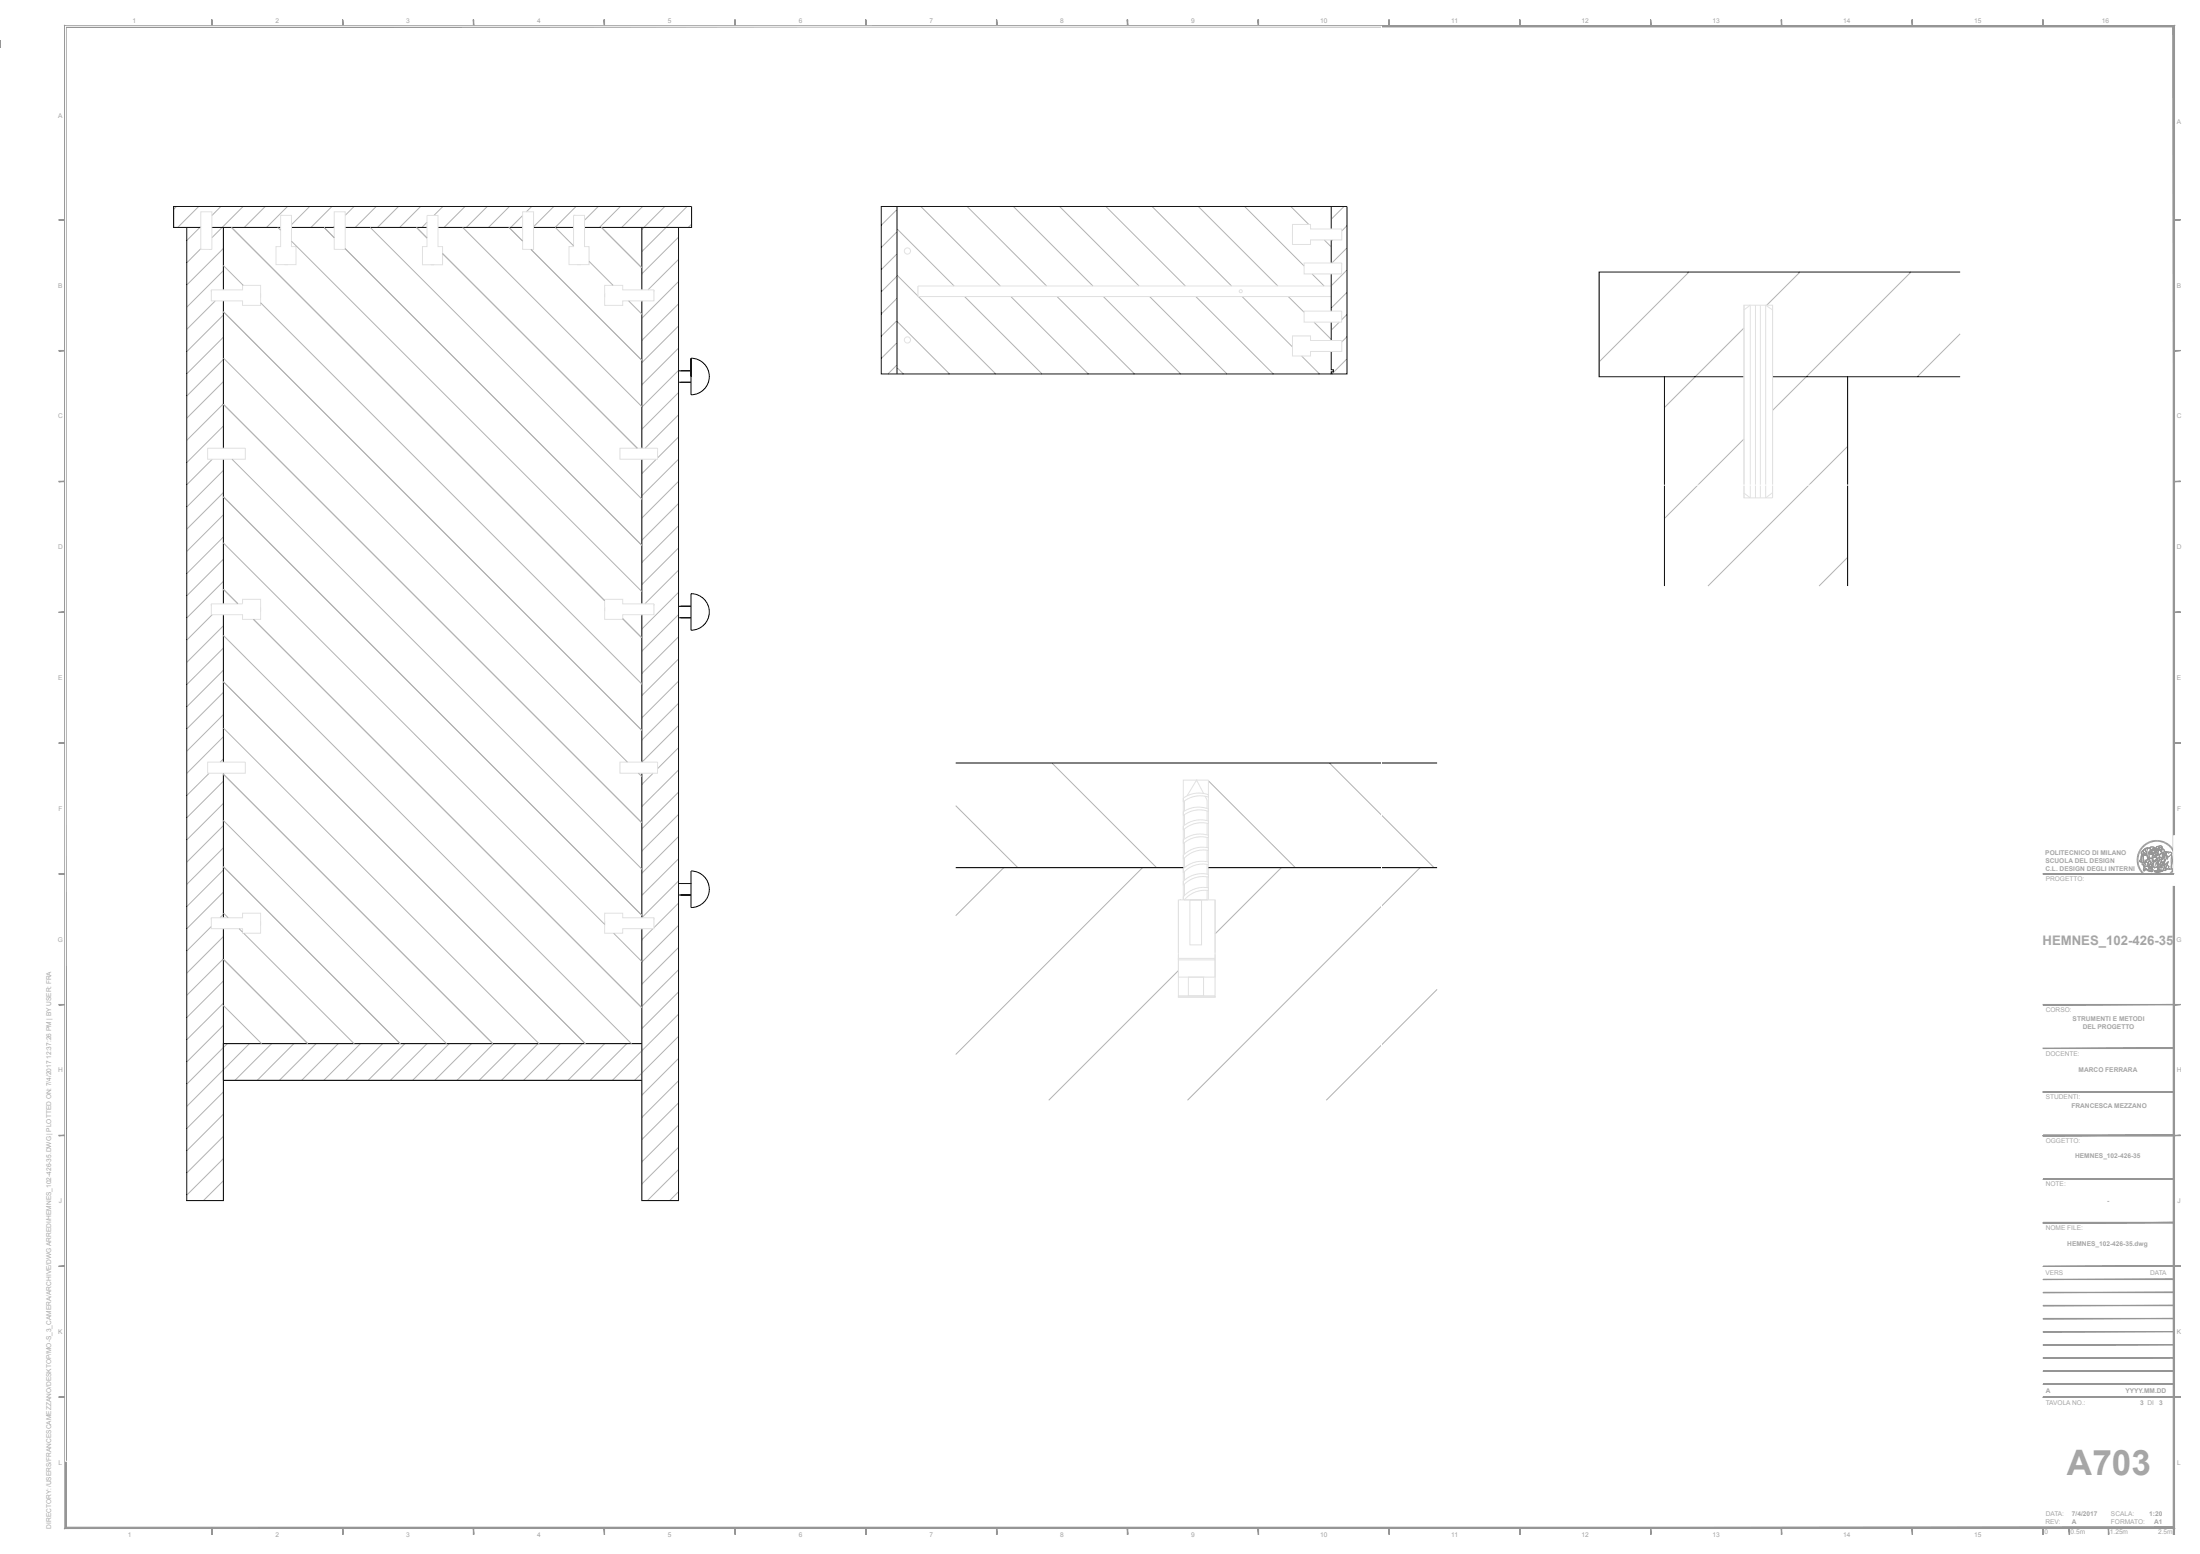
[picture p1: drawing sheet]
<svg xmlns="http://www.w3.org/2000/svg" width="841mm" height="594mm" viewBox="0 0 841 594" stroke-linecap="round" stroke-linejoin="round" font-family="sans-serif">
<g fill="none" stroke="#b2b2b2" stroke-width=".38">
<path d="M67.4 78.9l-1 1.1M76 78.9l-8 8M84.4 78.9l-3.4 3.5M92.9 78.9l-11.9 12M101.4 78.9l-8 8M109.9 78.9l-8 8M118.4 78.9l-7 7M126.9 78.9l-8 8M135.3 78.9l-3.3 3.4M143.8 78.9l-8 8M152.3 78.9l-8 8M160.8 78.9l-8 8"/>
<path d="M169.3 78.9l-3.4 3.5M177.8 78.9l-8 8M186.3 78.9l-8 8M194.7 78.9l-8 8M203.2 78.9l-2 2.1M211.7 78.9l-7.7 7.8M220.2 78.9l-8 8 7.1 7.1M228.7 78.9l-5.3 5.3M237.2 78.9l-8 8M245.7 78.9l-8 8M254.1 78.9l-8.7 8.8M262.6 78.9l-17.2 17.3"/>
<path d="M352 78.9l30.4 30.4M369.7 78.9l30.4 30.4M387.4 78.9l30.4 30.4M405.1 78.9l30.3 30.4M422.7 78.9l30.4 30.4M440.4 78.9l30.4 30.4M458.1 78.9l30.4 30.4M475.8 78.9l22.7 22.8M493.4 78.9l6.9 6.9M513.8 78.9l-4.9 4.9M76.8 86.6l-5.4 5.4M76.8 95.1l-5.4 5.4"/>
<path d="M85.4 95l-14 13.9M88.5 86.9l142.6 142.7M106.2 86.9l1.1 1.1M111.4 92.2l134 133.9M123.9 86.9l3.9 4M127.8 86.5l-.5 .4M131.9 95l113.5 113.5M141.5 86.9l103.9 103.9M159.2 86.9l4 4.1M163.2 84.9l-1.9 2M169.2 96.9l74.4 74.4M176.9 86.9l68.5 68.5"/>
<path d="M194.6 86.9l5.2 5.2M199.8 82.4l-4.6 4.5M203 95.4l42.4 42.3M225.2 99.9l9.2 9.2M229.9 86.9l15.5 15.5M259.4 90.7l-14 14M259.4 99.2l-11.7 11.6M264.4 85.7l-1.3 1.2M342.9 80.1l-6 6M342.9 88.6l-6 6M342.9 97l-6 6.1M342.9 87.5l21.9 21.8"/>
<path d="M506.2 91.7l2.7 2.7M509.5 91.7l-.6 .6M514.9 86.3l-2 2M514.9 94.8l-5.8 5.7M82.3 115l-10.9 10.9M85.4 103.4l-14 14.1M85.4 119.1l160 160.1M85.4 101.5l7.6 7.6M99.6 115.7l145.8 145.8M240.3 115l5.1 5.1M259.4 107.6l-14 14M259.4 116.1l-14 14"/>
<path d="M342.9 105.6l-6 5.9M342.9 114l-6 6M342.9 105.2l37.8 37.7M368.7 113.3l29.7 29.6M386.4 113.3l29.6 29.6M404.1 113.3l29.6 29.6M421.8 113.3l29.6 29.6M439.5 113.3l29.6 29.6M457.1 113.3l29.7 29.6M474.8 113.3l19.3 19.3M492.5 113.3l6 6.1M501.6 104.7l4.6 4.6"/>
<path d="M514.9 103.2l-6 6M514.9 111.7l-6 6.1M85.4 120.4l-14 14M85.4 128.9l-14 14M85.4 137.4l-14 14M85.4 136.8l154.5 154.5M259.4 124.6l-14 14M259.4 133.1l-14 14M342.9 122.5l-6 6M342.9 131l-6 6M342.9 139.5l-3.5 3.4M342.9 122.8l20.1 20.1"/>
<path d="M497.5 136.1l6.9 6.8M502.3 123.1l6.6 6.6M509.3 134.3l-.4 .4M512 123.1l-3.1 3.1M514.9 120.2l-2 2M514.9 128.7l-2 2M514.9 137.2l-5.8 5.7M85.4 145.9l-14 14M85.4 154.4l-14 13.9M85.4 154.5l160 160M259.4 141.6l-14 14M259.4 150.1l-14 14"/>
<path d="M259.4 158.6l-12.8 12.7M342.9 140.5l2.4 2.4M81.2 175.5l-9.8 9.8M85.4 171.3h.1M85.4 162.8l-14 14M85.4 179.8l-14 14M88.7 175.5l156.7 156.7M250.9 175.5l-5.5 5.5M259.4 167l-8.1 8.1M259.4 175.5l-14 14M85.4 188.3l-14 14M85.4 196.8l-14 14"/>
<path d="M85.4 189.9l160 160M259.4 184l-14 14M259.4 192.5l-14 14M85.4 205.3l-14 14M85.4 213.8l-14 14M85.4 207.5l145.7 145.8M259.4 201l-14 14M259.4 209.4l-14 14.1M259.4 218l-12.9 12.8M81.1 235l-9.7 9.7M85.4 222.2l-14 14M85.4 230.7l-.1 .1"/>
<path d="M85.4 239.2l-14 14M85.4 225.2l5.5 5.6M96.9 236.7l148.5 148.5M238 236.5l7.4 7.3M259.4 226.4l-14 14M259.4 234.9l-14 14M85.4 247.7l-14 14M85.4 256.2l-14 14M85.4 242.9l156 156M259.4 243.4l-14 14M259.4 251.9l-14 14M85.4 264.6l-14 14.1"/>
<path d="M85.4 273.2l-14 14M85.4 278.3l120.6 120.6M85.4 260.6l138.3 138.3M259.4 260.4l-14 14M259.4 268.8l-14 14.1M259.4 277.3l-14 14M80 295.6l-8.6 8.5M85.4 281.6l-14 14M85.4 290.1l-1.2 1.2M85.4 298.6l-14 14M85.4 295.9l103 103M244.1 295.6l1.3 1.2"/>
<path d="M249.7 295.6l-4.3 4.2M259.4 285.8l-8.1 8.1M259.4 294.3l-14 14M85.4 307.1l-14 14M85.4 315.6l-14 14M85.4 313.6l85.3 85.3M259.4 302.8l-14 14M259.4 311.3l-14 14M259.4 319.8l-14 14M85.4 324.1l-14 14M85.4 332.5l-14 14.1M85.4 331.3l67.6 67.6"/>
<path d="M259.4 328.3l-14 13.9M259.4 336.7l-14 14.1M383.7 331.7l-18.4 18.3M436.8 331.7l-71.5 71.4M489.8 331.7l-25.3 25.3M542.8 331.7l-88.9 88.9M80.8 354.1l-9.4 9.4M85.4 341l-14 14M85.4 349.5l-1.3 1.3M85.4 358l-14 14M85.4 349l1.8 1.8M91.4 355l1.3 1.3"/>
<path d="M93.1 356.7l42.2 42.2M234.6 356.7l10.8 10.9M249.6 355l-4.2 4.2M259.4 345.2l-9.4 9.4M259.4 353.7l-14 14M85.4 366.5l-14 14M85.4 375l-14 14M85.4 366.7l32.3 32.2M259.4 362.2l-14 14M259.4 370.7l-14 14M259.4 379.2l-14 14M450.5 371l-49.6 49.6"/>
<path d="M549.4 378.2l-42.4 42.4M85.4 383.5l-14 13.9M85.4 391.9l-14 14.1M85.4 384.3l14.6 14.6M86.9 398.9l-15.5 15.5M95.3 398.9l-23.9 24M103.8 398.9l-14 14M112.3 398.9l-14 14M120.8 398.9l-14 14M129.3 398.9l-14 14M137.8 398.9l-14 14M146.3 398.9l-14 14"/>
<path d="M154.8 398.9l-14 14M163.2 398.9l-14 14M171.7 398.9l-14 14M180.2 398.9l-14 14M188.7 398.9l-14 14M197.2 398.9l-14 14M205.7 398.9l-14 14M214.2 398.9l-14 14M222.6 398.9l-14 14M231.1 398.9l-14 14M239.6 398.9l-14 14M259.4 387.7l-25.3 25.2"/>
<path d="M259.4 396.1l-16.8 16.8M85.4 417.4l-14 14M259.4 404.6l-14 14M259.4 413.1l-14 14M85.4 425.9l-14 14M85.4 434.4l-14 14M259.4 421.6l-14 14M259.4 430.1l-14 14M259.4 438.6l-14 14M85.4 442.9l-14 13.9M85.4 451.3l-7.6 7.6M259.4 447.1l-11.9 11.8"/>
<path d="M259.4 455.5l-3.4 3.4"/>
</g>
<g fill="none" stroke="#000" stroke-width=".38">
<path d="M342.9 78.9h-6v64h6M508.9 78.9v8.6M71.4 86.9v372h14v-103.9M76.8 86.9h-10.4v-8h198v8h-41M81 86.9h26.3M85.4 86.9v23.9M111.4 86.9h16.4M132 86.9h31.2M167.4 86.9h32.4M204 86.9h15.3M245.4 86.9v23.9M259.4 86.9v372h-14v-103.9"/>
<path d="M508.9 91.7v8.8M85.4 115v56.3M245.4 115v56.3M508.9 104.7v14.2M264.2 136.9a7 7 0 0 1 7 7 7 7 0 0 1-7 7v-14v7M508.9 134.3v7h.8v.8h-.8v.8h6v-64h-172v64M508.9 123.1v7.1M259.4 141.8h4.8M259.4 146.1h4.8M342.9 142.9h166M85.4 175.5v55.3M245.4 175.5v55.3"/>
<path d="M85.4 235v56.3M245.4 235v56.3M259.4 231.8h4.8M259.4 236.1h4.8M264.2 226.9a7 7 0 0 1 7 7 7 7 0 0 1-7 7zM85.4 295.6v55.2M245.4 295.6v55.2M259.4 337.7h4.8M264.2 332.9a7 7 0 0 1 7 7 7 7 0 0 1-7 7zM259.4 342.1h4.8M245.4 398.9h-160v14h160"/>
</g>
<g fill="none" stroke="#e1e1e1" stroke-width=".38">
<path d="M76.8 81h4.2v14.4l-4.2-.1zM107.3 82.3h4.1v12h1.8v6.9h-4.5M107.3 82.3v12h-1.8v6.9h4.5M107.3 82.3h.7M127.8 81h4.2v14.4l-4.2-.1zM163.2 82.4h4.2v11.9h1.8v6.9h-4.6M163.2 82.4v11.9h-1.7v6.9h4.5M163.2 82.4h.8M199.8 81h4.2v14.4l-4.2-.1zM219.3 82.3h4.1v12h1.8v6.9h-4.6M219.3 82.3v12h-1.8v6.9h4.5M219.3 82.3h.7"/>
<path d="M512.9 87.5v4.2h-11.9v1.8h-6.9v-4.6M512.9 87.5h-11.9v-1.7h-6.9v4.5M512.9 87.5v.7M80.8 110.8v4.2h11.9v1.7h6.9v-4.5M80.8 110.8h11.9v-1.7h6.9v4.5M80.8 110.8v.7M250 110.8v4.2h-12v1.7h-6.9v-4.5M250 110.8h-12v-1.7h-6.9v4.5M250 110.8v.7M498.5 100.5h14.4v4.2h-14.4zM498.5 118.9h14.4v4.2h-14.4zM508.9 109.3h-158v4h158"/>
<path d="M512.9 130.2v4.1h-11.9v1.8h-6.9v-4.5M512.9 130.2h-11.9v-1.8h-6.9v4.5M512.9 130.2v.7M79.4 171.3h14.4v4.2h-14.4zM237 171.3h14.4l-.1 4.2h-14.3zM80.8 230.8v4.2h11.9v1.7h6.9v-4.5M80.8 230.8h11.9v-1.7h6.9v4.5M80.8 230.8v.7M250 230.8v4.2h-12v1.7h-6.9v-4.5M250 230.8h-12v-1.7h-6.9v4.5M250 230.8v.7M79.4 291.3h14.4v4.3h-14.4z"/>
<path d="M237 291.3h14.4l-.1 4.3h-14.3zM452.8 306.1v3.9M452.8 311.3v4.1M452.8 316.8v3.8M460.1 303.3l-2.7-5.1-3.6 5.9M460.7 304.3l.7 1.5v3.2M461.4 309.9v3.8M461.4 314.6v4.5M461.9 303.8a10.2 10.2 0 0 0-9.6 1.3M461.9 309.2a10.2 10.2 0 0 0-9.6 1.1M461.9 314.8a10.2 10.2 0 0 0-9.6 2.5M461.9 304.7a10.2 10.2 0 0 0-9.6 1.8"/>
<path d="M461.9 310.1a10.2 10.2 0 0 0-9.6 1.6M462 313.8a10.2 10.2 0 0 0-9.6 2M462 319.3a10.2 10.2 0 0 0-9.6 1.7M452.8 322v4.4M452.8 327.9v3.7M452.8 333.1v3.3M452.8 337.9v4.3M461.4 320.1v3.9M461.4 324.9v4.5M461.4 330.3v3.8M461.4 335.1v4.2M461.9 325.1a10.2 10.2 0 0 0-9.6 3.3"/>
<path d="M461.9 320.2a10.2 10.2 0 0 0-9.6 2.3M461.9 330.5a10.2 10.2 0 0 0-9.6 3.1M461.9 335.2a10.2 10.2 0 0 0-9.6 3.2M462 339.4a10.2 10.2 0 0 0-9.7 3.4M462 324.1a10.2 10.2 0 0 0-9.6 2.8M462 329.5a10.2 10.2 0 0 0-9.6 2.6M462 334.3a10.2 10.2 0 0 0-9.6 2.5M80.8 350.8v4.2h11.9v1.7h6.9v-4.5M80.8 350.8h11.9v-1.7h6.9v4.5M80.8 350.8v.7M250 350.8v4.2h-12v1.7h-6.9v-4.5M250 350.8h-12v-1.7h-6.9v4.5"/>
<path d="M250 350.8v.7M454.9 344h4.4v17.2h-4.4zM461.4 340.3v3.7l-8.6-.2M462 340.4a10.2 10.2 0 0 0-9.3 3.6M450.5 364.2v-20.2h14v20.2M450.5 364.8v8.7h14v-8.7M450.5 366.3h14v.6h-14zM454.3 373.5h5.8v7.1h-5.8zM450.5 380.6h14v.5h-14z"/>
<circle cx="346.9" cy="95.9" r="1.19"/>
<circle cx="474.3" cy="111.3" r=".59"/>
<circle cx="346.9" cy="129.9" r="1.19"/>
</g>
<g fill="none" stroke="#e1e1e1" stroke-width=".38">
<path d="M666.7 116.6h10.9v73.7h-10.9zM666.7 118.5l2.4-1.9v73.7l-2.4-1.8M666.7 116.6v73.7M671.1 116.6v73.7M672.9 116.6v73.7M677.6 116.6v73.7M677.6 118.5l-2.6-1.9v73.7l2.6-2M452.3 305.1v1.4M452.3 310.3v1.4M452.3 315.7v1.5M452.3 321v1.4M452.3 326.8v1.6"/>
<path d="M452.3 332v1.6M452.3 336.8v1.6M450.5 344v37.1h14v-37.1M452.3 342.8v1.2v-45.8h9.6v45.8"/>
</g>
<path d="M645.6 104l-34.3 34.3M688.1 104l-12.7 12.6M730.5 104l-52.9 52.9M666.7 125.4l-30.4 30.4M749.3 127.6l-16.4 16.4M666.7 167.8l-30.4 30.4M706.3 170.6l-53.4 53.4M706.3 213l-10.9 11M402.1 291.7l40 40M461.9 298.5l33.3 33.2M508.2 291.7l40 40M365.3 308l23.8 23.7" fill="none" stroke="#b2b2b2" stroke-width=".38"/>
<path d="M749.3 104h-138v40h55.4M636.3 144v80M677.6 144h71.7M706.3 144v80M365.3 291.7h184.1M365.3 331.7h87M461.9 331.7h87.5" fill="none" stroke="#000" stroke-width=".38"/>
<g fill="#959595" stroke="#959595" stroke-width=".38">
<path d="M831 484.1l2.5-.2zM831 483.9h2.5z"/>
<path d="M831 534.1l2.5-.2zM831 533.9h2.5z"/>
<path d="M430.9 7.6l.2 2.5v-2.5zM430.9 7.6l.2 2.5h-.2z"/>
<path d="M25.3 583.8l-.5 .5 806-.5zM24.8 584.3l806-.5 .5 .5z"/>
<path d="M830.8 10.3v573.5l.5 .5zM830.8 10.3l.5-.5v574.5z"/>
<path d="M25.3 10.3h805.5l.5-.5zM24.8 9.8h806.5l-806 .5z"/>
<path d="M24.8 9.8l.5 574v-573.5zM24.8 9.8l.5 574-.5 .5z"/>
<path d="M380.9 7.6l.2 2.5v-2.5zM380.9 7.6l.2 2.5h-.2z"/>
<path d="M480.9 7.6l.2 2.5v-2.5zM480.9 7.6l.2 2.5h-.2z"/>
<path d="M531 7.6l.1 2.5zM531 7.6l.1 2.5z"/>
<path d="M580.9 7.6l.2 2.5zM580.9 7.6l.2 2.5z"/>
<path d="M630.9 7.6l.2 2.5zM630.9 7.6l.2 2.5z"/>
<path d="M680.9 7.6l.2 2.5zM680.9 7.6l.2 2.5z"/>
<path d="M730.9 7.6l.2 2.5zM730.9 7.6l.2 2.5z"/>
<path d="M780.9 7.6l.2 2.5zM780.9 7.6l.2 2.5z"/>
<path d="M22.5 284.1l2.5-.1zM22.5 284h2.5z"/>
<path d="M22.5 234.1l2.5-.1zM22.5 234h2.5z"/>
<path d="M22.5 184.1l2.5-.1zM22.5 184h2.5z"/>
<path d="M22.5 134.1l2.5-.1zM22.5 134h2.5z"/>
<path d="M22.5 84.1l2.5-.1zM22.5 84h2.5z"/>
<path d="M22.5 384.1l2.5-.2zM22.5 383.9h2.5z"/>
<path d="M22.5 434.1l2.5-.2zM22.5 433.9h2.5z"/>
<path d="M22.5 484.1l2.5-.2zM22.5 483.9h2.5z"/>
<path d="M22.5 534.1l2.5-.2zM22.5 533.9h2.5z"/>
<path d="M22.5 334.1l2.5-.2zM22.5 333.9h2.5z"/>
<path d="M330.9 7.6l.2 2.5zM330.9 7.6l.2 2.5z"/>
<path d="M280.9 7.6l.2 2.5zM280.9 7.6l.2 2.5z"/>
<path d="M230.9 7.6l.2 2.5zM230.9 7.6l.2 2.5z"/>
<path d="M180.9 7.6l.2 2.5zM180.9 7.6l.2 2.5z"/>
<path d="M130.9 7.6l.2 2.5zM130.9 7.6l.2 2.5z"/>
<path d="M80.9 7.6l.2 2.5zM80.9 7.6l.2 2.5z"/>
<path d="M0 15.6l.1 2.5zM0 15.6l.1 2.5z"/>
<path d="M716.5 583.9h60zM716.5 584.1l60-.2z"/>
<path d="M831 284.1l2.5-.1zM831 284h2.5z"/>
<path d="M831 234.1l2.5-.1zM831 234h2.5z"/>
<path d="M831 184.1l2.5-.1zM831 184h2.5z"/>
<path d="M831 134.1l2.5-.1zM831 134h2.5z"/>
<path d="M831 84.1l2.5-.1zM831 84h2.5z"/>
<path d="M831 384.1l2.5-.2zM831 383.9h2.5z"/>
<path d="M831 434.1l2.5-.2zM831 433.9h2.5z"/>
<path d="M831 484.1l2.5-.2zM831 483.9h2.5z"/>
<path d="M831 534.1l2.5-.2zM831 533.9h2.5z"/>
<path d="M831 334.1l2.5-.2zM831 333.9h2.5z"/>
<path d="M430.9 584l.2 2.5v-2.5zM430.9 584l.2 2.5h-.2z"/>
<path d="M380.9 584l.2 2.5v-2.5zM380.9 584l.2 2.5h-.2z"/>
<path d="M480.9 584l.2 2.5v-2.5zM480.9 584l.2 2.5h-.2z"/>
<path d="M531 584l.1 2.5zM531 584l.1 2.5z"/>
<path d="M580.9 584l.2 2.5zM580.9 584l.2 2.5z"/>
<path d="M630.9 584l.2 2.5zM630.9 584l.2 2.5z"/>
<path d="M680.9 584l.2 2.5zM680.9 584l.2 2.5z"/>
<path d="M730.9 584l.2 2.5zM730.9 584l.2 2.5z"/>
<path d="M330.9 584l.2 2.5zM330.9 584l.2 2.5z"/>
<path d="M280.9 584l.2 2.5zM280.9 584l.2 2.5z"/>
<path d="M230.9 584l.2 2.5zM230.9 584l.2 2.5z"/>
<path d="M180.9 584l.2 2.5zM180.9 584l.2 2.5z"/>
<path d="M130.9 584l.2 2.5zM130.9 584l.2 2.5z"/>
<path d="M80.9 584l.2 2.5zM80.9 584l.2 2.5z"/>
<path d="M780.9 584l.2 2.5zM780.9 584l.2 2.5z"/>
</g>
<g fill="none" stroke="#959595" stroke-width=".38">
<path d="M816.8 328.7h.7M816.8 328.4h.7M816.8 328l.7 .1M816.9 327.6l.6 .1M816.9 327.3l.7 .1M817 326.9l.7 .2M817.1 326.6l.7 .2M817.2 326.2l.6 .3M817.3 325.9l.7 .3M817.5 325.6l.6 .3M817.5 329l-.7 .1M817.5 329.4h-.7"/>
<path d="M817.5 329.7l-.6 .1M817.6 330l-.7 .1M817.6 325.3l.6 .3M817.6 330.3l-.6 .2M817.7 330.6l-.6 .2M817.8 324.9l.6 .4M817.8 330.9l-.6 .3M817.9 331.2l-.6 .3M818 324.6l.6 .4M818.1 331.5l-.7 .3M818.2 324.3l.5 .4M818.2 331.8l-.6 .4"/>
<path d="M818.4 332.1l-.6 .4M818.4 324l.5 .5M818.5 332.4l-.6 .4M818.6 323.8l.5 .4M818.7 332.7l-.6 .4M818.9 323.5l.4 .5M818.9 332.9l-.5 .5M819.1 323.3l.5 .4M819.1 333.2l-.5 .5M819.3 333.4l-.5 .5M819.4 323l.4 .5M819.5 333.7l-.4 .5"/>
<path d="M819.6 322.8l.4 .5M819.7 333.9l-.4 .5M819.9 322.6l.4 .5M820 334.1l-.4 .6M820.2 322.3l.4 .6M820.3 334.3l-.4 .6M820.5 322.2l.3 .6M820.6 334.5l-.4 .6M820.8 322l.3 .6M820.8 334.7l-.3 .6M821.1 334.8l-.3 .6M821.1 321.8l.3 .6"/>
<path d="M821.4 335l-.3 .6M821.4 321.7l.3 .6M821.7 335.1l-.3 .7M821.8 321.5l.2 .7M822 335.3l-.3 .6M822.1 321.4l.2 .7M822.3 335.4l-.2 .6M822.5 321.3l.1 .7M822.6 335.5l-.2 .6M822.8 328.1l.6-.5 .6 .1a.58 .58 0 0 1 .5 .9l-.4 .1a.68 .68 0 0 1-.9 .3 .68 .68 0 0 1-.4-.8zM822.8 321.2l.2 .7M822.9 335.6l-.1 .6"/>
<path d="M823.2 321.2l.1 .6M823.2 335.6l-.1 .7M823.3 329l.6 .4 .4-.6a.45 .45 0 0 0 .4-.5 .45 .45 0 0 0-.4-.4l-1-.2-.5 .7-.2-.1 .5-1.3 1.3 .2 .5-.4v-.3l.6 .1 .2 1-.3 .6 .2 .5-1 1.3h-.3l.5 .2-.1 .4 .3-.3-.3 1.1-1.1 .3-.8-.8 .5-1.6M823.5 321.1l.1 .7M823.6 335.6l-.1 .7M823.6 332.9l2-.5 1.2 .3-2.1 .6zM823.9 321.1v.7M823.9 335.7l-.1 .7M824.2 335.7v.7M824.2 321.1v.7M824.5 335.7v.7M824.6 321.1v.7"/>
<path d="M824.7 333.3l2.1-.6v.3l-2.1 .6zM824.8 335.7l.1 .7M825 321.1l-.1 .7M825 331.5l.3-.1 .1 1.1-.3-.6-.3 .7zM825.2 335.7l.1 .7M825.3 323.5a.92 .92 0 0 1 1.2 .3 .92 .92 0 0 1-.1 1.2l-.3 .5 .3-1.2a.52 .52 0 0 0-.6-.4 .52 .52 0 0 0-.4 .6l-.2 .6-.2-.9zM825.3 321.1l-.1 .7M825.5 335.6l.1 .7M825.5 326.6l1-.4a.82 .82 0 0 1 1.1 .6 .82 .82 0 0 1-.7 1 .76 .76 0 0 1-1.2-.2zM825.6 328.6l.8-.1-1.1 2.2v.8l-.5 .6-.1-1zM825.6 324h.1a.39 .39 0 0 1 .5-.2 .39 .39 0 0 1 .2 .5l-.3 .5a.48 .48 0 0 1-.6-.2 .48 .48 0 0 1 .1-.6zM825.6 321.2l-.1 .6"/>
<path d="M825.8 335.6l.1 .6M826 321.2l-.2 .7M826.1 329.6l.8-.1-.5 1.3 .1 .8a.47 .47 0 0 1-.7 0 .47 .47 0 0 1 .1-.7zM826.1 335.5l.2 .6M826.4 326.2l1.1-.6h.8l-.7 1zM826.4 321.3l-.2 .7M826.4 335.4l.2 .7M826.5 324.3l.7 .5 .4 .8a.76 .76 0 0 1-1.3-.1zM826.7 321.4l-.2 .7M826.8 335.3l.2 .7M827 321.5l-.2 .7M827.1 327.6h.3l-.2 .5a.87 .87 0 0 1 .1 1 .87 .87 0 0 1-.8 .4l-.4 .1 .1-.6z"/>
<path d="M827.1 335.2l.2 .7M827.4 321.6l-.3 .7M827.4 335.1l.2 .6M827.5 330.6l1.2-1-.9 2.3a.44 .44 0 0 1 .2 .6 .44 .44 0 0 1-.6 .2 .44 .44 0 0 1-.2-.6zM827.7 334.9l.3 .7M827.7 321.8l-.3 .6M827.9 334.8l.4 .5M828 322l-.3 .6M828.2 334.6l.4 .6M828.3 322.1l-.3 .6M828.5 325.8l.5-.1a.72 .72 0 0 1 .8 .1 .72 .72 0 0 1 .2 .8 10.4 10.4 0 0 1 0 5.1l.3 .4h-2.5l.9-2.5-1.5 1.3a5.3 5.3 0 0 1 1.6-3.4l.2-.1-.3-.1a.86 .86 0 0 1-.6-.7 .86 .86 0 0 1 .4-.8zM828.5 334.4l.4 .6"/>
<path d="M828.6 322.3l-.3 .6M828.8 334.2l.3 .6M828.9 322.5l-.4 .6M829 334l.4 .5M829.2 322.7l-.4 .6M829.2 333.8l.5 .5M829.5 322.9l-.5 .5M829.5 333.6l.5 .4M829.7 333.4l.5 .4M829.7 323.2l-.4 .5M829.9 333.1l.5 .4M830 323.4l-.5 .5"/>
<path d="M830.1 332.8l.5 .4M830.2 323.7l-.5 .5M830.3 332.5l.5 .4M830.5 324l-.5 .4M830.5 332.3l.6 .3M830.6 332l.6 .3M830.7 324.3l-.6 .4M830.8 331.7l.6 .3M830.9 324.5l-.6 .4M830.9 331.4l.6 .3M831 331.1l.6 .3M831.1 324.9l-.6 .3"/>
<path d="M831.1 330.8l.7 .2M831.2 325.2l-.6 .3M831.2 330.5l.7 .1M831.3 330.2l.6 .1M831.3 329.8l.7 .2M831.4 325.5l-.6 .3M831.4 329.5l.7 .1M831.4 329h.7M831.4 328.6h.7M831.4 329.2h.7M831.6 325.8l-.7 .3M831.7 326.2l-.7 .2"/>
<path d="M831.8 326.5l-.7 .2M831.9 326.8l-.7 .2M831.9 327.2l-.6 .1M832 327.6h-.7M832.1 327.9l-.7 .1M832.1 328.3h-.7"/>
</g>
<path d="M824.3 329.9l.3 .1 .2-.6 .5-.2-.5 1.4v-.4z" fill="none" stroke="#959595" stroke-width=".38"/>
<g fill="none" stroke="#959595" stroke-width=".38">
<path d="M818.7 326.3l1.4 .3 .5-.3 .1 .6-1.8-.1zM818.9 326.8l-.8 2.6 .4 .1M818.9 325.4l.4-.3 .1 .8 1.2 .4-.5 .3-1.2-.1-.4-.6zM819 327l.6-.1-.3 .5-.1 2.4-.7-.3zM819.5 324.8l.5-.5 1.3-.1-.9 .2a.7 .7 0 0 0-.3 .7 .7 .7 0 0 0 .5 .6v.6l-1.2-.4zM819.5 330.8l.7 .3 .9-.1 .4 1 .2-.2 .2 .3v-.5l.2 .4-.1-.5 .4 .2-.2-.3a.56 .56 0 0 1-.6-.4 .56 .56 0 0 1 .3-.7l.4 .1 .4 1a.88 .88 0 0 1-.2 1.3 .88 .88 0 0 1-1.3-.2l-.5-.2a1.49 1.49 0 0 1-1.2-1.4zM819.5 327l1.2-.1 .6 1.1-.1 .5-1.2 .5a.51 .51 0 0 1 0 .6 .51 .51 0 0 1-.6 .2zM819.6 331.5l.5 .4a2.5 2.5 0 0 0 2.5 .6l.2-.4a.65 .65 0 0 1 .1 .9 .65 .65 0 0 1-.9 .1l-.8-.2a.99 .99 0 0 0-1.5-.4l.2 .2-.3 .2-.2-.5zM820 329l1.2-.5 .3 .2a.93 .93 0 0 1 1.1-.5 .93 .93 0 0 1 .7 1 1.06 1.06 0 0 1-1.4 1.1l.1-.2a.52 .52 0 0 0 .3-.7 .52 .52 0 0 0-.7-.3 .52 .52 0 0 0-.3 .7l-.1 .2-.7-.7-.3 .2zM820 329.6l.5-.3 .1 .2a.88 .88 0 0 1 .7 .8 .88 .88 0 0 1-.6 .9l-.9-.2-.4-.3v-.3l.6-.2zM820.3 324.5a.92 .92 0 0 1 1.1-.4 .92 .92 0 0 1 .6 1 1.71 1.71 0 0 0-.5 2.1l.2 .6 .5 .3-.4 .1-.4 .5-.7-1.8-.1-1.4-.3-.1a.5 .5 0 0 1-.3-.4 .5 .5 0 0 1 .3-.5zM820.7 326.9h-1.6a.86 .86 0 0 0-.7 1.2l-.6 1 .3 .3"/>
<path d="M821.4 329.4a.48 .48 0 0 1 .6-.2 .48 .48 0 0 1 .3 .4l-.4 .7a.56 .56 0 0 0-.3 .7 .56 .56 0 0 0 .6 .4l.2 .3-.4-.2 .1 .5-.2-.4 .1 .5-.3-.3-.2 .2-.3-.6-.1-1.2zM821.6 326l.7-.3 .3 .3-.4 .2 .2 .4-.6-.1zM821.6 325.5l.9-.4-.1 .6-1.1 .5zM821.9 324l.5-.3 1 .2a.35 .35 0 0 1 .4 .2 .35 .35 0 0 1-.2 .4 .35 .35 0 0 1-.4-.2l-.4 .3a.64 .64 0 0 1-.7 0 .64 .64 0 0 1-.2-.6zM822 324.5l.7 .2 .5-.4a.51 .51 0 0 1 .3 .6 .51 .51 0 0 1-.5 .4l-1.1-.1zM822.3 326l.9 .1-.5 .6a.4 .4 0 0 1-.4-.2 .4 .4 0 0 1 0-.5zM822.7 326l.5 .1-.2 .2a.34 .34 0 0 1-.3 .4 .34 .34 0 0 1-.4-.3 .34 .34 0 0 1 .3-.4l.2 .1-.3 .1M822.8 331l.8 .6M823.1 324.6l.2 .2M823.2 324.7l-.1 .1M823.2 329l1.2-.5-.1 .3a.5 .5 0 0 1-.3 .5 .5 .5 0 0 1-.6-.1zM823.5 324.9l.9-.2a.33 .33 0 0 1-.2 .5 .33 .33 0 0 1-.4-.3z"/>
<path d="M823.6 332.9l1.1 .4v.3l-1.1-.4zM823.6 325.6l1 .1 .4 .8-.2 .4-.3-.3 .2-.3a.48 .48 0 0 0-.5-.7 .48 .48 0 0 0-.3 .8 .44 .44 0 0 1 .1 .6 .44 .44 0 0 1-.5 .2 .44 .44 0 0 1-.3-.6zM823.9 325.6h.4l.4 .6a.74 .74 0 0 1-.8 .9zM823.9 330.1l-.3 1.6 1.1-.3M824 324.4l.7 .1 .1 .4-.9-.2zM824 328.8l.2 .1M824.1 328.9h.1M824.3 324.8l-.8 .1h.3a.35 .35 0 0 0 .2 .4 .35 .35 0 0 0 .4-.2 .35 .35 0 0 0-.1-.4l.1 .2M824.9 324.5l.1 .4M824.9 326.5l.1-1.5-.2-.3a.59 .59 0 0 1-.5-.9 .59 .59 0 0 1 1-.1l-.1 1.4 .2-.6 .2 .4 .5-.1v.7l.1-.2a.66 .66 0 0 1 .3 .8 .66 .66 0 0 1-.7 .4l-.3 .2M825.5 324.3h.3M825.7 324.3v.1"/>
<path d="M826 324.5h.2M826.1 324.5h.1M826.3 327.8h.1M826.5 327.7l-.3 .1M827.2 329.5l-1.1 .1v1a.61 .61 0 0 0-.4 .7 .61 .61 0 0 0 .7 .4v-.9l.5-1.3M828.6 325.6l-.1 .2a.9 .9 0 0 0-.4 1 .9 .9 0 0 0 .9 .6M828.8 327.6l-.3 1M828.9 331l.2 .8 .5 .4M830 326.6l.4 2-.4 2.6 .3 .9h-2.5"/>
</g>
<g fill="none" stroke="#959595" stroke-width=".38">
<path d="M818.7 326.3v.5M819.1 326.9l-.3 .6-.3 2 .7 .3M819.4 330.5v.2a1.24 1.24 0 0 0 1.6 .4l.1-.1M819.5 330.8v.1a2.67 2.67 0 0 0 2.2 1.7l.5 .3M819.6 327l-.3 .4 .1 2.3M819.7 331.5a.85 .85 0 0 0 0 1.4l.1-.5a1.02 1.02 0 0 1 1.4 .5l.5 .1a.71 .71 0 0 0 1 .1 .71 .71 0 0 0 .1-1M819.8 329.9a.48 .48 0 0 0-.7-.1 .48 .48 0 0 0 .1 .8 .71 .71 0 0 1 .7-.4 .71 .71 0 0 1 .6 .6M820.4 329.2l.7 .8M820.5 329.3l-.1 .1a.51 .51 0 0 0-.5 .3 .51 .51 0 0 0 .1 .5M820.8 327.2l.3 1.4M821.1 324.5l-.5 1.9 .7 1.6-.1 .4 .3 .3 .3-.5 .4-.1a2.15 2.15 0 0 1-.7-2.4 .91 .91 0 0 0 .4-1.3 .91 .91 0 0 0-1.3-.2 1.06 1.06 0 0 0-1.2 .5 1.06 1.06 0 0 0 .3 1.3l.9 .3-.5 .3-1.2-.1a.85 .85 0 0 1 .4-1.4M821.2 328.5l-1 .4-.2 .4 .2 .2"/>
<path d="M821.3 324.2l-.9 .2a.57 .57 0 0 0-.4 .7 .57 .57 0 0 0 .6 .4M821.4 329.4a.48 .48 0 0 1 .6-.2 .48 .48 0 0 1 .3 .4l-.4 .7a.59 .59 0 0 0-.3 .7 .59 .59 0 0 0 .6 .4l.2 .3-.4-.1 .2 .4-.3-.4 .1 .5-.3-.3-.2 .2-.3-.6-.1-1.2zM821.6 326l.2 .5 .6 .1M821.7 324.3l.1-.3a1.13 1.13 0 0 1 1.9 .5l-.5-.2-.5 .4-.7-.1M822.2 328.1l.7 .3M822.3 330.4l.4 1a.83 .83 0 0 1 0 1 .83 .83 0 0 1-.9 .3M822.4 325.7l.2 .3M822.5 325.5l-1.2 .7M822.5 329l-.8 .2M822.5 325.1l-.3 .5M822.6 328.7l.8 .4M822.8 329.1a.72 .72 0 0 1 .1 1 .72 .72 0 0 1-.9 .2"/>
<path d="M822.8 328.4l.1-.3a.9 .9 0 0 1 1-.4 .9 .9 0 0 1 .6 .9l-1.2 .4M822.9 328.4a1.09 1.09 0 0 1 .1 1.7h-.1M823 325.1h.1M823.1 330.3l.1 1M823.1 327l-.5 1.3M823.3 329.8l-.7 1.4M823.5 324.5l-.6 .8-.9-.1M823.6 332.9l2-.5 1.2 .3-2.1 .6zM823.9 324.7a.36 .36 0 0 1 .6-.3 .36 .36 0 0 1 0 .6M823.9 329.2h.1M824.1 329.1h.1M824.2 325.8l-.2 .1"/>
<path d="M824.3 327.2v.7M824.4 328.6l-.1 .2a.5 .5 0 0 1-.4 .5 .5 .5 0 0 1-.5-.3M824.4 325.7l.1 .4M824.5 325.9a.45 .45 0 0 0-.7-.2 .45 .45 0 0 0 .1 .7 .47 .47 0 0 1 0 .7 .47 .47 0 0 1-.7 0 .47 .47 0 0 1 .1-.7 .82 .82 0 0 1 .9-.9 .82 .82 0 0 1 .7 1l-.1 .4-.2-.3M824.7 326.2l-.3 .1M824.7 326v.5h-.8M824.7 326.9l-.8 .3M824.7 333.3v.2M824.8 329.8v.2l.2-.2M824.8 324.9l.2 .1-.2 1.1M824.8 330.1l-.1 .4 .3-.2M825 327.5l-.2 1.3"/>
<path d="M825 326.7l.5 .2M825.1 328.6l-.3 .8M825.2 329.2l-.6 .8h-.3l.5 .2M825.3 327.6l-.5 .8M825.3 323.5a.92 .92 0 0 1 1.2 .3 .92 .92 0 0 1-.1 1.2l-.3 .5 .3-1.2a.52 .52 0 0 0-.6-.4 .52 .52 0 0 0-.4 .6l-.2 .6-.2-.9zM825.3 323.5a.78 .78 0 0 0-1.1 .8M825.4 324.5l.2 .4 .5-.1M825.6 328.7l-.9 2.4 .1 1 .5-.7 .2 1.4-.4-.9-.4 1.1 .2-.9M825.6 324.7l.2 .1M825.6 327.6l-.2 .5 .1 .5 1.1-.2 .3-.5M825.7 324.6l.1 .1M826.3 325.3l.3 .6"/>
<path d="M826.4 328.5l-1.1 2.2v.9M826.5 324.3l1 1M826.5 328v.1M826.8 332.7v.3l-2.1 .6-1.1-.4v-.3M827.1 325.2l.6 .4M827.1 327.3l-.1 .5M827.1 326.4l.5 .4M827.2 330.8l.2 .4M827.4 327.6l-.2 1.9a1.89 1.89 0 0 0 0 2.6M827.6 326.6a1.04 1.04 0 0 1 .6-.9 1.04 1.04 0 0 1 1.1 .1 .56 .56 0 0 1 .8 .2 .56 .56 0 0 1-.3 .8 1.2 1.2 0 0 1-1.1 .7 1.2 1.2 0 0 1-1.1-.7M827.6 326.8l-.6 .9a.79 .79 0 0 1-1.3 0 .85 .85 0 0 1 0-1 .85 .85 0 0 1 .9-.3l.1 .3a.35 .35 0 0 0-.2 .6 .35 .35 0 0 0 .6-.1v-.8l-.6-.2-.7 .2-.3 .7M827.7 328.4v.5"/>
<path d="M828.1 327.5l-.9 .1M828.1 331.7l.6 .5M828.3 325.6h-.8l-1.1 .6M828.5 330.6l.8 .8M828.6 327.5l-1.1 1.8-.3 1.7 1.9-1.5M828.7 329.6l-.9 2.6a.4 .4 0 0 1-.2 .5 .4 .4 0 0 1-.5-.2 .4 .4 0 0 1 .1-.5l.4-1.4M829.2 326.1l-.3 .3M830 327.7v3.3"/>
</g>
<g fill="#fff" stroke="#fff" stroke-width=".38">
<path d="M806 334l30.8 4.3h-30.8z"/>
<path d="M806 334h25l5.8 4.3z"/>
<path d="M831 319.5h5.8l-5.8 14.5z"/>
<path d="M836.8 319.5v18.8l-5.8-4.3z"/>
</g>
<path d="M25 10.1h503.1v548.5h-503.1zM570 53.1h226.8v211.5h-226.8zM333.6 185.4h401.6v323.4h-401.6zM806 334h25v-14.5h5.8v18.8h-30.8z" fill="none" stroke="#fff" stroke-width=".38"/>
<g fill="#959595" stroke="#959595" stroke-width=".38">
<path d="M831 534.1l2.5-.2zM831 533.9h2.5z"/>
<path d="M781 533.9h50zM781 534.1l50-.2z"/>
<path d="M781 533.9h50zM781 534.1l50-.2z"/>
<path d="M781 529h50zM781 529.1l50-.1z"/>
<path d="M781 524h50zM781 524.1l50-.1z"/>
<path d="M781 518.9h50zM781 519.1l50-.2z"/>
<path d="M781 513.9h50zM781 514.1l50-.2z"/>
<path d="M781 509h50zM781 509.1l50-.1z"/>
<path d="M781 504h50zM781 504.1l50-.1z"/>
<path d="M781 499h50zM781 499.1l50-.1z"/>
<path d="M781 494h50zM781 494.1l50-.1z"/>
<path d="M781 400.8l50-.2zM781 400.6h50z"/>
<path d="M781 417.5h50v-.2zM781 417.3h50l-50 .2z"/>
<path d="M781 417.3v.2l50-.2zM781 417.5l50-.2v.2z"/>
<path d="M781 433.9h50zM781 434.1l50-.2z"/>
<path d="M781 334.1l50-.2zM781 333.9h50z"/>
<path d="M781 433.9h50zM781 434.1l50-.2z"/>
<path d="M781 450.6h50zM781 450.8l50-.2z"/>
<path d="M781 433.9h50zM781 434.1l50-.2z"/>
<path d="M781 433.9h50zM781 434.1l50-.2z"/>
<path d="M781 384.1l50-.2zM781 383.9h50z"/>
<path d="M781 467.3v.2l50-.2zM781 467.5l50-.2v.2z"/>
<path d="M781 467.3v.2l50-.2zM781 467.5l50-.2v.2z"/>
<path d="M781 489h50zM781 489.1l50-.1z"/>
<path d="M781 483.9h50zM781 484.1l50-.2z"/>
<path d="M831 534.1l2.5-.2zM831 533.9h2.5z"/>
<path d="M780.9 584l.2 2.5zM780.9 584l.2 2.5z"/>
<path d="M790.9 584l.2 2.5v-2.5zM790.9 584l.2 2.5h-.2z"/>
<path d="M805.9 584l.2 2.5zM805.9 584l.2 2.5z"/>
<path d="M830.8 584l.5 2.5v-2.5zM830.8 584l.5 2.5h-.5z"/>
</g>
<text font-size="13.4" fill="#a5a5a5" x="790.2" y="563.8">A703</text>
<text font-size="5" fill="#a5a5a5" x="780.8" y="361.3">HEMNES_102-426-35</text>
<g font-size="2.5" fill="#a5a5a5">
<text x="50.7" y="8.9">1</text>
<text x="105.3" y="8.9">2</text>
<text x="155.3" y="8.9">3</text>
<text x="205.3" y="8.9">4</text>
<text x="255.3" y="8.9">5</text>
<text x="305.3" y="8.9">6</text>
<text x="355.3" y="8.9">7</text>
<text x="405.3" y="8.9">8</text>
<text x="455.3" y="8.9">9</text>
<text x="504.6" y="8.9">10</text>
<text x="554.7" y="8.9">11</text>
<text x="604.6" y="8.9">12</text>
<text x="654.6" y="8.9">13</text>
<text x="704.6" y="8.9">14</text>
<text x="754.6" y="8.9">15</text>
<text x="803.5" y="8.9">16</text>
<text x="22.3" y="45">A</text>
<text x="832.2" y="47.2">A</text>
<text x="22.3" y="109.9">B</text>
<text x="832.2" y="109.9">B</text>
<text x="22.2" y="160">C</text>
<text x="832.1" y="160">C</text>
<text x="22.2" y="210">D</text>
<text x="832.1" y="210">D</text>
<text x="22.3" y="259.9">E</text>
<text x="832.2" y="259.9">E</text>
<text x="22.4" y="309.9">F</text>
<text x="832.2" y="309.9">F</text>
<text x="781.9" y="327">POLITECNICO DI MILANO</text>
<text x="781.9" y="330">SCUOLA DEL DESIGN</text>
<text x="781.9" y="333">C.L. DESIGN DEGLI INTERNI</text>
<text x="782" y="336.8">PROGETTO:</text>
<text x="22.1" y="359.9">G</text>
<text x="832" y="359.9">G</text>
<text x="782" y="386.8">CORSO:</text>
<text x="792.3" y="390.2">STRUMENTI E METODI</text>
<text x="796.2" y="393.3">DEL PROGETTO</text>
<text x="782" y="403.5">DOCENTE:</text>
<text x="22.2" y="409.9">H</text>
<text x="794.6" y="409.9">MARCO FERRARA</text>
<text x="832.1" y="409.9">H</text>
<text x="782" y="420.1">STUDENTI:</text>
<text x="791.9" y="423.6">FRANCESCA MEZZANO</text>
<text x="782" y="436.8">OGGETTO:</text>
<text x="793.3" y="442.8">HEMNES_102-426-35</text>
<text x="782" y="453.5">NOTE:</text>
<text x="22.5" y="459.9">J</text>
<text x="805.5" y="459.9">-</text>
<text x="832.4" y="459.9">J</text>
<text x="782" y="470.1">NOME FILE:</text>
<text x="790.3" y="476.4">HEMNES_102-426-35.dwg</text>
<text x="781.9" y="487.4">VERS</text>
<text x="821.9" y="487.4">DATA</text>
<text x="22.3" y="509.9">K</text>
<text x="832.2" y="509.9">K</text>
<text x="782" y="532.4">A</text>
<text x="812.5" y="532.4">YYYY.MM.DD</text>
<text x="782" y="536.9">TAVOLA NO.:</text>
<text x="818.2" y="536.9">3 DI</text>
<text x="825.3" y="536.9">3</text>
<text x="22.4" y="559.9">L</text>
<text x="832.3" y="559.9">L</text>
<text x="782" y="579.5">DATA:</text>
<text x="792" y="579.4">7/4/2017</text>
<text x="807" y="579.4">SCALA:</text>
<text x="821.6" y="579.4">1:20</text>
<text x="19.6" y="584.3" transform="rotate(-90 19.6 584.3)">DIRECTORY: /USERS/FRANCESCAMEZZANO/DESKTOP/MO-S_3_CAMERA/ARCHIVE/DWG ARREDI/HEMNES_102-426-35.DWG | PLOTTED ON: 7/4/2017 12:37:26 PM | BY USER: FRA</text>
<text x="48.8" y="587.4">1</text>
<text x="105.3" y="587.4">2</text>
<text x="155.3" y="587.4">3</text>
<text x="205.3" y="587.4">4</text>
<text x="255.3" y="587.4">5</text>
<text x="305.3" y="587.4">6</text>
<text x="355.3" y="587.4">7</text>
<text x="405.3" y="587.4">8</text>
<text x="455.3" y="587.4">9</text>
<text x="504.6" y="587.4">10</text>
<text x="554.7" y="587.4">11</text>
<text x="604.6" y="587.4">12</text>
<text x="654.6" y="587.4">13</text>
<text x="704.6" y="587.4">14</text>
<text x="754.6" y="587.4">15</text>
<text x="781.5" y="586.5">0</text>
<text x="781.9" y="582.4">REV:</text>
<text x="791.5" y="586.5">0.5m</text>
<text x="792" y="582.4">A</text>
<text x="806.5" y="586.5">1.25m</text>
<text x="807" y="582.4">FORMATO:</text>
<text x="823.5" y="582.4">A1</text>
<text x="825" y="586.5">2.5m</text>
</g>
</svg>
